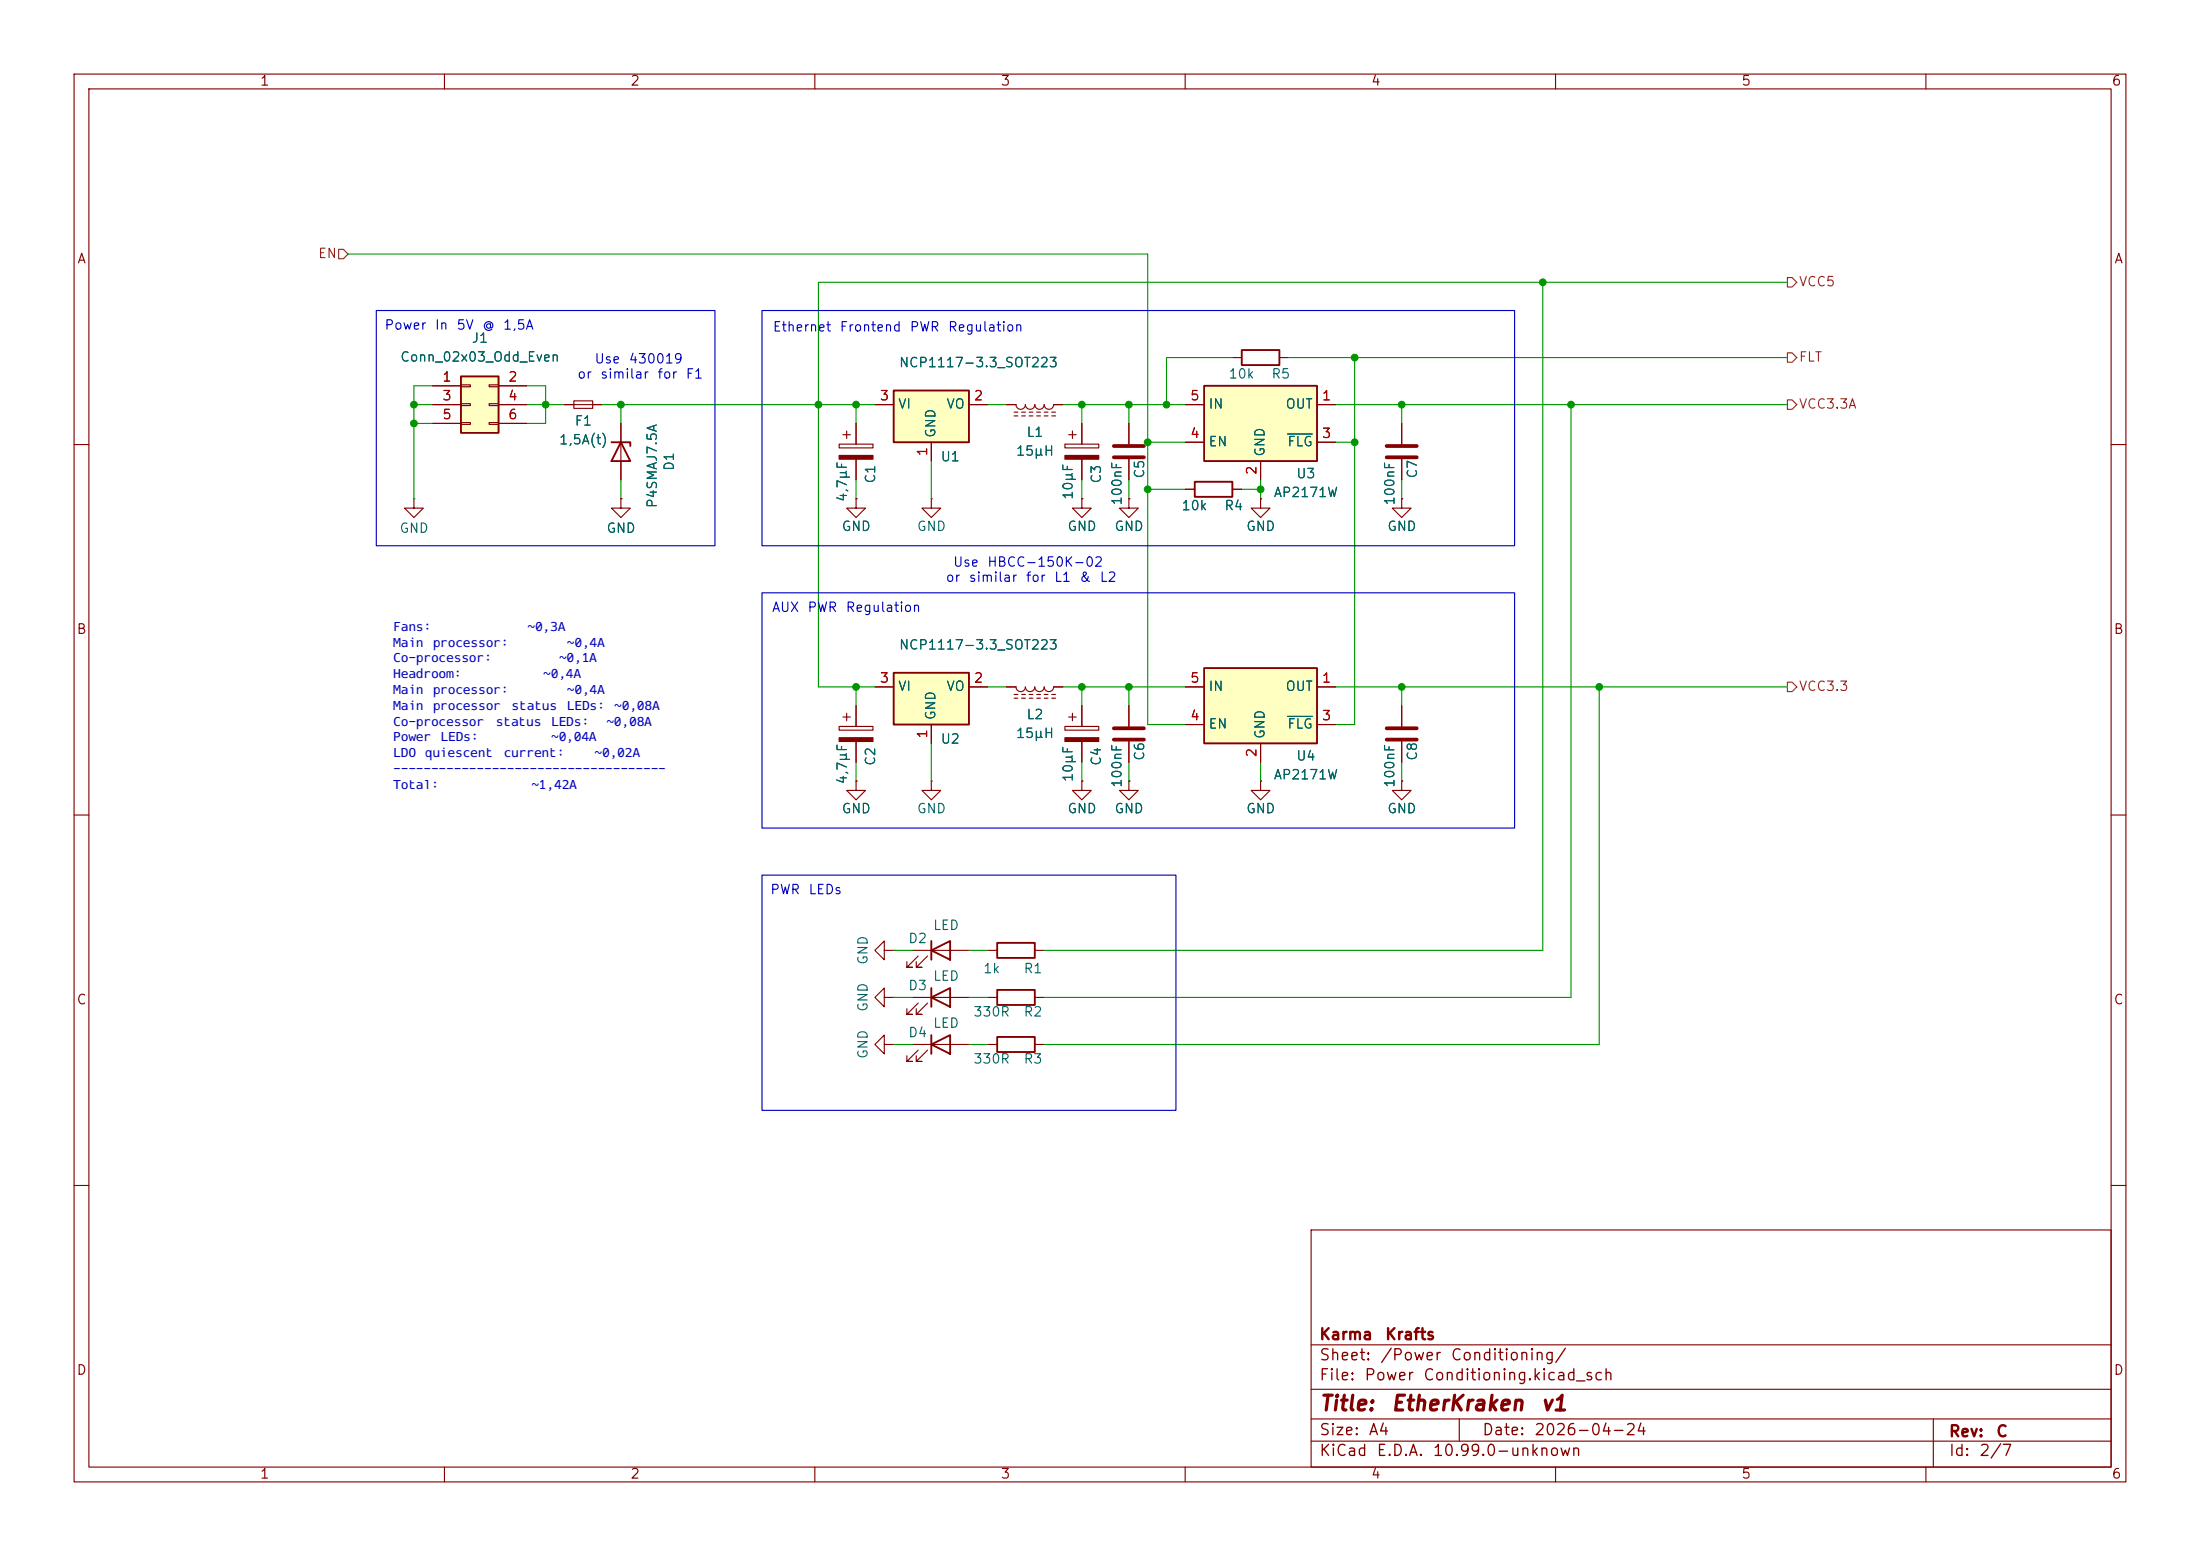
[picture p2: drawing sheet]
<svg xmlns="http://www.w3.org/2000/svg" width="297mm" height="210mm" viewBox="0 0 297 210" stroke-linecap="round" stroke-linejoin="round" font-family="sans-serif">
<g fill="none" stroke="#840000" stroke-width=".15">
<path d="M10 10h277v190h-277zM12 12h273v186h-273zM60 10v2M110 10v2M160 10v2M210 10v2M260 10v2M113.3 59.9h4.6v.6h-4.6zM113.8 58.7h1M114.3 58.2v1M115.6 57.2v2.7M143.8 59.9h4.5v.6h-4.5z"/>
<path d="M144.3 58.7h1M144.8 58.2v1M146 57.2v2.7M10 60h2M115.6 62v2.8M125.7 67.3v1.3h1.3l-1.3 1.3-1.2-1.3h1.2M125.7 67.3h.1M146 67.3v1.3h1.3l-1.3 1.3-1.2-1.3h1.2M146 67.3h.1M146 62v2.8M160 66h1.3M166.4 66h1.2"/>
<path d="M285 60h2M10 110h2M125.7 105.4v1.3h1.3l-1.3 1.3-1.2-1.3h1.2M125.7 105.4h.1M285 110h2M119.4 141v-1.3l-1.3 1.3 1.3 1.2v-1.2h1.2M120.6 141h.1M133.3 141h1.3M139.7 141h1.3M10 160h2M177 166h108v32h-108zM285 160h2"/>
<path d="M60 198v2M110 198v2M160 198v2M177 194.5h108M177 191.5h108M177 187.5h108M177 181.5h108M197 191.5v3M210 198v2M260 198v2M261 191.5v6.5"/>
</g>
<g fill="#840000" stroke="#840000" stroke-width=".15">
<path d="M113.3 61.5h4.6v.5h-4.6z"/>
<path d="M143.8 61.5h4.5v.5h-4.5z"/>
</g>
<path d="M161.3 65h5.1v2.1h-5.1zM134.6 140h5.1v2h-5.1z" fill="none" stroke="#840000" stroke-width=".25"/>
<path d="M162.6 90.2h15.2v10.1h-15.2z" fill="#ffffc2"/>
<path d="M162.6 90.2h15.2v10.1h-15.2z" fill="none" stroke="#840000" stroke-width=".25"/>
<path d="M160 92.7h2.6M160 97.8h2.6M177.8 92.7h2.5M177.8 97.8h2.5M170.2 100.3v2.6" fill="none" stroke="#840000" stroke-width=".15"/>
<path d="M173.8 96.7h3.4" fill="none" stroke="#006464" stroke-width=".15"/>
<path d="M162.6 52.1h15.2v10.1h-15.2z" fill="#ffffc2"/>
<path d="M162.6 52.1h15.2v10.1h-15.2zM167.6 47.2h5.1v2.1h-5.1zM125.7 139.7v2.5M125.7 141l2.6-1.3v2.5z" fill="none" stroke="#840000" stroke-width=".25"/>
<g fill="none" stroke="#840000" stroke-width=".15">
<path d="M160 54.6h2.6M160 59.7h2.6M166.4 48.3h1.2M172.7 48.3h1.3M177.8 54.6h2.5M177.8 59.7h2.5M115.6 67.3v1.3h1.2l-1.2 1.3-1.3-1.3h1.3M115.6 67.3h.1M170.2 62.2v2.6M189.2 67.3v1.3h1.3l-1.3 1.3-1.2-1.3h1.2M189.2 67.3h.1M113.3 98h4.6v.6h-4.6z"/>
<path d="M113.8 96.8h1M114.3 96.3v1M115.6 95.3v2.7M115.6 100.1v2.8M123.2 141h7.6M124 141.7l-1.6 1.6h.8h-.8v-.8M125.2 141.7l-1.5 1.6h.8h-.8v-.8"/>
</g>
<path d="M173.8 58.6h3.4" fill="none" stroke="#006464" stroke-width=".15"/>
<path d="M113.3 99.6h4.6v.5h-4.6z" fill="#840000" stroke="#840000" stroke-width=".15"/>
<path d="M120.6 90.8h10.2v7h-10.2z" fill="#ffffc2"/>
<path d="M120.6 90.8h10.2v7h-10.2z" fill="none" stroke="#840000" stroke-width=".25"/>
<path d="M118.1 92.7h2.5M125.7 97.8v2.5M130.8 92.7h2.5" fill="none" stroke="#840000" stroke-width=".15"/>
<path d="M120.6 52.7h10.2v7h-10.2z" fill="#ffffc2"/>
<path d="M82.5 59.7h2.6v.5M83.8 59.7l1.3 2.5h-2.6zM120.6 52.7h10.2v7h-10.2zM125.7 134.6l2.6-1.2v2.5zM125.7 128.3l2.6-1.3v2.5zM125.7 127v2.5M125.7 133.4v2.5M134.6 133.6h5.1v2h-5.1zM134.6 127.3h5.1v2h-5.1z" fill="none" stroke="#840000" stroke-width=".25"/>
<g fill="none" stroke="#840000" stroke-width=".15">
<path d="M76.2 54.6h5.1M77.5 54.1h2.5v1h-2.5zM83.8 57.2v7.6M118.1 54.6h2.5M125.7 59.7v2.5M130.8 54.6h2.5M135.9 54.6h1.3a.64 .64 0 0 0 .6 .6 .64 .64 0 0 0 .6-.6 .64 .64 0 0 0 .7 .6 .64 .64 0 0 0 .6-.6 .64 .64 0 0 0 .6 .6 .64 .64 0 0 0 .7-.6 .64 .64 0 0 0 .6 .6 .64 .64 0 0 0 .6-.6h1.3M136.9 55.6h.5M136.9 56.1h.5M137.9 55.6h.5M137.9 56.1h.5M138.9 55.6h.5"/>
<path d="M138.9 56.1h.5M140 55.6h.5M140 56.1h.5M141 55.6h.5M141 56.1h.5M142 55.6h.5M142 56.1h.5M152.4 57.2v2.7M189.2 57.2v2.7M55.9 67.3v1.3h1.2l-1.2 1.3-1.3-1.3h1.3M55.9 67.3h.1M83.8 67.3v1.3h1.3l-1.3 1.3-1.3-1.3h1.3"/>
<path d="M83.8 67.3h.1M152.4 67.3v1.3h1.3l-1.3 1.3-1.3-1.3h1.3M152.4 67.3h.1M152.4 62v2.8M170.2 67.3v1.3h1.2l-1.2 1.3-1.3-1.3h1.3M170.2 67.3h.1M189.2 62v2.8M135.9 92.7h1.3a.64 .64 0 0 0 .6 .6 .64 .64 0 0 0 .6-.6 .64 .64 0 0 0 .7 .6 .64 .64 0 0 0 .6-.6 .64 .64 0 0 0 .6 .6 .64 .64 0 0 0 .7-.6 .64 .64 0 0 0 .6 .6 .64 .64 0 0 0 .6-.6h1.3M136.9 93.7h.5M136.9 94.2h.5M137.9 93.7h.5M137.9 94.2h.5"/>
<path d="M138.9 93.7h.5M138.9 94.2h.5M140 93.7h.5M140 94.2h.5M141 93.7h.5M141 94.2h.5M142 93.7h.5M142 94.2h.5M143.8 98h4.5v.6h-4.5zM144.3 96.8h1M144.8 96.3v1M146 95.3v2.7"/>
<path d="M152.4 95.3v2.7M189.2 95.3v2.7M115.6 105.4v1.3h1.2l-1.2 1.3-1.3-1.3h1.3M115.6 105.4h.1M146 105.4v1.3h1.3l-1.3 1.3-1.2-1.3h1.2M146 105.4h.1M146 100.1v2.8M152.4 105.4v1.3h1.3l-1.3 1.3-1.3-1.3h1.3M152.4 105.4h.1M152.4 100.1v2.8M170.2 105.4v1.3h1.2l-1.2 1.3-1.3-1.3h1.3M170.2 105.4h.1"/>
<path d="M189.2 105.4v1.3h1.3l-1.3 1.3-1.2-1.3h1.2M189.2 105.4h.1M189.2 100.1v2.8M119.4 134.6v-1.2l-1.3 1.2 1.3 1.3v-1.3h1.2M119.4 128.3v-1.3l-1.3 1.3 1.3 1.2v-1.2h1.2M120.6 134.6h.1M120.6 128.3h.1M123.2 134.6h7.6M123.2 128.3h7.6M124 135.4l-1.6 1.5h.8h-.8v-.8M124 129l-1.6 1.6h.8h-.8v-.8M125.2 135.4l-1.5 1.5h.8h-.8v-.8"/>
<path d="M125.2 129l-1.5 1.6h.8h-.8v-.8M133.3 134.6h1.3M133.3 128.3h1.3M139.7 134.6h1.3M139.7 128.3h1.3"/>
</g>
<path d="M143.8 99.6h4.5v.5h-4.5z" fill="#840000" stroke="#840000" stroke-width=".15"/>
<path d="M150.4 61.7h4M150.4 60.2h4M187.2 61.7h4.1M187.2 60.2h4.1M150.4 99.8h4M150.4 98.3h4M187.2 99.8h4.1M187.2 98.3h4.1" fill="none" stroke="#840000" stroke-width=".51"/>
<path d="M62.2 50.8h5.1v7.6h-5.1z" fill="#ffffc2"/>
<path d="M62.2 50.8h5.1v7.6h-5.1z" fill="none" stroke="#840000" stroke-width=".25"/>
<g fill="none" stroke="#840000" stroke-width=".15">
<path d="M58.4 52.1h3.8M58.4 54.6h3.8M58.4 57.2h3.8M62.2 51.9h1.3v.3h-1.3zM62.2 54.5h1.3v.2h-1.3zM62.2 57h1.3v.3h-1.3zM66 51.9h1.3v.3h-1.3zM66 54.5h1.3v.2h-1.3zM66 57h1.3v.3h-1.3zM67.3 52.1h3.8M67.3 54.6h3.8M67.3 57.2h3.8"/>
<path d="M76.2 54.6h1.3M80 54.6h1.3M83.8 57.2v2.5M115.6 57.2v2.7M118.1 54.6h2.5M125.7 59.7v2.5M130.8 54.6h2.5M135.9 54.6h1.3M142.2 54.6h1.3M146 57.2v2.7M152.4 57.2v2.7M160 54.6h2.6"/>
<path d="M160 59.7h2.6M177.8 54.6h2.5M177.8 59.7h2.5M189.2 57.2v2.7M83.8 67.3h.1M83.8 62.2v2.6M115.6 67.3h.1M115.6 62v2.8M146 67.3h.1M146 62v2.8M152.4 67.3h.1M152.4 62v2.8"/>
<path d="M160 66h1.3M166.4 66h1.2M170.2 67.3h.1M170.2 62.2v2.6M189.2 67.3h.1M189.2 62v2.8M115.6 95.3v2.7M118.1 92.7h2.5M125.7 97.8v2.5M130.8 92.7h2.5M135.9 92.7h1.3M142.2 92.7h1.3"/>
<path d="M146 95.3v2.7M152.4 95.3v2.7M160 92.7h2.6M160 97.8h2.6M177.8 92.7h2.5M177.8 97.8h2.5M189.2 95.3v2.7M115.6 105.4h.1M115.6 100.1v2.8M146 105.4h.1M146 100.1v2.8M152.4 105.4h.1"/>
<path d="M152.4 100.1v2.8M170.2 105.4h.1M170.2 100.3v2.6M189.2 105.4h.1M189.2 100.1v2.8"/>
</g>
<path d="M45.7 33.7h.7l.6 .6-.6 .6h-.7zM241.3 37.5h.6l.7 .6-.7 .6h-.6zM241.3 54h.6l.7 .6-.7 .6h-.6zM241.3 47.6h.6l.7 .7-.7 .6h-.6zM241.3 92.1h.6l.7 .6-.7 .6h-.6z" fill="none" stroke="#725600" stroke-width=".15"/>
<g fill="none" stroke="#009600" stroke-width=".15">
<path d="M47 34.3h107.9v63.5h5.1M208.3 38.1v90.2h-67.3M241.3 38.1h-130.8v54.6h7.6M55.9 54.6h2.5M55.9 57.2h2.5M58.4 52.1h-2.5v15.2M71.1 54.6h5.1M71.1 52.1h2.6v5.1h-2.6M81.3 54.6h36.8M83.8 54.6v2.6M115.6 54.6v2.6M133.3 54.6h2.6"/>
<path d="M143.5 54.6h16.5M146 54.6v2.6M152.4 54.6v2.6M154.9 59.7h5.1M166.4 48.3h-8.9v6.3M174 48.3h67.3M180.3 54.6h61M180.3 59.7h2.6M182.9 48.3v49.5h-2.6M189.2 54.6v2.6M212.1 54.6v80h-71.1M83.8 64.8v2.5"/>
<path d="M115.6 64.8v2.5M125.7 62.2v5.1M146 64.8v2.5M152.4 64.8v2.5M154.9 66h5.1M167.6 66h2.6M170.2 64.8v2.5M189.2 64.8v2.5M115.6 92.7v2.6M133.3 92.7h2.6M143.5 92.7h16.5M146 92.7v2.6"/>
<path d="M152.4 92.7v2.6M180.3 92.7h61M189.2 92.7v2.6M215.9 92.7v48.3h-74.9M115.6 102.9v2.5M125.7 100.3v5.1M146 102.9v2.5M152.4 102.9v2.5M170.2 102.9v2.5M189.2 102.9v2.5M120.6 128.3h2.6M120.6 134.6h2.6"/>
<path d="M130.8 128.3h2.5M130.8 134.6h2.5M120.6 141h2.6M130.8 141h2.5"/>
</g>
<path d="M50.8 41.9h45.7v31.8h-45.7zM102.9 41.9h101.6v31.8h-101.6zM102.9 80h101.6v31.8h-101.6zM102.9 118.1h55.8v31.8h-55.8z" fill="none" stroke="#0000c2" stroke-width=".15"/>
<path d="M173.8 58.6h3.4M173.8 96.7h3.4" fill="none" stroke="#006464" stroke-width=".15"/>
<g fill="#009600" stroke="#009600" stroke-width=".14">
<circle cx="55.9" cy="57.2" r=".46"/>
<circle cx="83.8" cy="54.6" r=".46"/>
<circle cx="110.5" cy="54.6" r=".46"/>
<circle cx="55.9" cy="54.6" r=".46"/>
<circle cx="73.7" cy="54.6" r=".46"/>
<circle cx="115.6" cy="92.7" r=".46"/>
<circle cx="115.6" cy="54.6" r=".46"/>
<circle cx="146" cy="92.7" r=".46"/>
<circle cx="146" cy="54.6" r=".46"/>
<circle cx="152.4" cy="54.6" r=".46"/>
<circle cx="152.4" cy="92.7" r=".46"/>
<circle cx="182.9" cy="48.3" r=".46"/>
<circle cx="170.2" cy="66" r=".46"/>
<circle cx="154.9" cy="59.7" r=".46"/>
<circle cx="154.9" cy="66" r=".46"/>
<circle cx="157.5" cy="54.6" r=".46"/>
<circle cx="212.1" cy="54.6" r=".46"/>
<circle cx="182.9" cy="59.7" r=".46"/>
<circle cx="215.9" cy="92.7" r=".46"/>
<circle cx="189.2" cy="54.6" r=".46"/>
<circle cx="189.2" cy="92.7" r=".46"/>
<circle cx="208.3" cy="38.1" r=".46"/>
</g>
<g font-size="2" fill="#840000">
<text x="178" y="190.9">Title:</text>
<text x="187.7" y="190.9">EtherKraken</text>
<text x="207.9" y="190.9">v1</text>
</g>
<g font-size="1.8" fill="#0000c2">
<text x="53.1" y="85.1">Fans:</text>
<text x="53.1" y="87.3">Main</text>
<text x="53.1" y="89.4">Co-processor:</text>
<text x="58.4" y="87.3">processor:</text>
<text x="71.2" y="85.1">~0,3A</text>
<text x="75.5" y="89.4">~0,1A</text>
<text x="76.5" y="87.3">~0,4A</text>
<text x="53.1" y="91.5">Headroom:</text>
<text x="53.1" y="93.7">Main</text>
<text x="53.1" y="95.8">Main</text>
<text x="58.4" y="93.7">processor:</text>
<text x="58.4" y="95.8">processor</text>
<text x="69.1" y="95.8">status</text>
<text x="73.3" y="91.5">~0,4A</text>
<text x="76.5" y="93.7">~0,4A</text>
<text x="76.5" y="95.8">LEDs:</text>
<text x="82.9" y="95.8">~0,08A</text>
<text x="53.1" y="97.9">Co-processor</text>
<text x="53.1" y="100.1">Power</text>
<text x="59.5" y="100.1">LEDs:</text>
<text x="66.9" y="97.9">status</text>
<text x="74.4" y="97.9">LEDs:</text>
<text x="74.4" y="100.1">~0,04A</text>
<text x="81.9" y="97.9">~0,08A</text>
<text x="53.1" y="102.2">LDO quiescent</text>
<text x="53.1" y="104.3">------------------------------------</text>
<text x="53.1" y="106.5">Total:</text>
<text x="68" y="102.2">current:</text>
<text x="71.7" y="106.5">~1,42A</text>
<text x="80.3" y="102.2">~0,02A</text>
</g>
<g font-size="1.5" fill="#840000">
<text x="178" y="184">Sheet:</text>
<text x="178" y="181.2">Karma</text>
<text x="186.2" y="184">/Power</text>
<text x="186.9" y="181.2">Krafts</text>
<text x="195.7" y="184">Conditioning/</text>
<text x="178" y="186.7">File:</text>
<text x="184.1" y="186.7">Power</text>
<text x="192" y="186.7">Conditioning.kicad_sch</text>
<text x="178" y="196.9">KiCad</text>
<text x="178" y="194.1">Size:</text>
<text x="184.7" y="194.1">A4</text>
<text x="185.7" y="196.9">E.D.A.</text>
<text x="193.3" y="196.9">10.99.0-unknown</text>
<text x="200" y="194.1">Date:</text>
<text x="207" y="194.1">2026-04-24</text>
<text x="263" y="194.3">Rev:</text>
<text x="263" y="196.9">Id:</text>
<text x="267.1" y="196.9">2/7</text>
<text x="269.4" y="194.3">C</text>
</g>
<g font-size="1.3" fill="#840000">
<text x="35" y="11.9">1</text>
<text x="85" y="11.9">2</text>
<text x="135" y="11.9">3</text>
<text x="185" y="11.9">4</text>
<text x="235" y="11.9">5</text>
<text x="285" y="11.9">6</text>
<text x="10.3" y="35.9">A</text>
<text x="285.3" y="35.9">A</text>
<text x="10.3" y="85.9">B</text>
<text x="285.3" y="85.9">B</text>
<text x="10.3" y="135.9">C</text>
<text x="285.3" y="135.9">C</text>
<text x="10.3" y="185.9">D</text>
<text x="285.3" y="185.9">D</text>
<text x="35" y="199.9">1</text>
<text x="85" y="199.9">2</text>
<text x="135" y="199.9">3</text>
<text x="185" y="199.9">4</text>
<text x="235" y="199.9">5</text>
<text x="285" y="199.9">6</text>
</g>
<g font-size="1.3" fill="#725600">
<text x="42.8" y="35.2">EN</text>
<text x="242.8" y="39">VCC5</text>
<text x="242.8" y="49.1">FLT</text>
<text x="242.8" y="55.5">VCC3.3A</text>
<text x="242.8" y="93.6">VCC3.3</text>
</g>
<g font-size="1.3" fill="#0000c2">
<text x="51.8" y="44.8">Power</text>
<text x="58.6" y="44.8">In</text>
<text x="61.5" y="44.8">5V</text>
<text x="65" y="44.8">@</text>
<text x="67.8" y="44.8">1,5A</text>
<text x="104.2" y="45.1">Ethernet</text>
<text x="113.3" y="45.1">Frontend</text>
<text x="122.7" y="45.1">PWR</text>
<text x="127.9" y="45.1">Regulation</text>
<text x="77.8" y="51.4">or</text>
<text x="80.2" y="49.4">Use</text>
<text x="80.9" y="51.4">similar</text>
<text x="84.8" y="49.4">430019</text>
<text x="88.6" y="51.4">for</text>
<text x="92.5" y="51.4">F1</text>
<text x="128.6" y="76.8">Use</text>
<text x="133.2" y="76.8">HBCC-150K-02</text>
<text x="104.1" y="82.9">AUX</text>
<text x="108.9" y="82.9">PWR</text>
<text x="114.1" y="82.9">Regulation</text>
<text x="127.6" y="78.9">or</text>
<text x="130.7" y="78.9">similar</text>
<text x="138.4" y="78.9">for</text>
<text x="142.2" y="78.9">L1</text>
<text x="145.6" y="78.9">&amp;</text>
<text x="148.4" y="78.9">L2</text>
<text x="103.9" y="121">PWR</text>
<text x="109.1" y="121">LEDs</text>
</g>
<g font-size="1.3" fill="#006464">
<text x="63.6" y="46.6">J1</text>
<text x="53.9" y="49.1">Conn_02x03_Odd_Even</text>
<text x="121.3" y="49.9">NCP1117-3.3_SOT223</text>
<text x="165.8" y="51.4">10k</text>
<text x="171.6" y="51.4">R5</text>
<text x="77.5" y="57.8">F1</text>
<text x="121.2" y="55.5">VI</text>
<text x="126.6" y="59.2" transform="rotate(-90 126.6 59.2)">GND</text>
<text x="127.7" y="55.5">VO</text>
<text x="138.5" y="59.3">L1</text>
<text x="163.1" y="55.5">IN</text>
<text x="173.5" y="55.5">OUT</text>
<text x="75.4" y="60.3">1,5A(t)</text>
<text x="91.3" y="63.7" transform="rotate(-90 91.3 63.7)">D1</text>
<text x="118.5" y="65.3" transform="rotate(-90 118.5 65.3)">C1</text>
<text x="126.9" y="62.6">U1</text>
<text x="137.1" y="61.8">15µH</text>
<text x="148.9" y="65.3" transform="rotate(-90 148.9 65.3)">C3</text>
<text x="154.8" y="64.7" transform="rotate(-90 154.8 64.7)">C5</text>
<text x="163.1" y="60.6">EN</text>
<text x="171" y="61.7" transform="rotate(-90 171 61.7)">GND</text>
<text x="173.7" y="60.6">FLG</text>
<text x="174.9" y="64.9">U3</text>
<text x="191.6" y="64.7" transform="rotate(-90 191.6 64.7)">C7</text>
<text x="89" y="68.7" transform="rotate(-90 89 68.7)">P4SMAJ7.5A</text>
<text x="113.5" y="72">GND</text>
<text x="114.7" y="67.8" transform="rotate(-90 114.7 67.8)">4,7µF</text>
<text x="123.7" y="72">GND</text>
<text x="144" y="72">GND</text>
<text x="145.1" y="67.5" transform="rotate(-90 145.1 67.5)">10µF</text>
<text x="150.4" y="72">GND</text>
<text x="151.7" y="68.3" transform="rotate(-90 151.7 68.3)">100nF</text>
<text x="159.4" y="69.2">10k</text>
<text x="165.2" y="69.2">R4</text>
<text x="168.1" y="72">GND</text>
<text x="171.9" y="67.4">AP2171W</text>
<text x="187.2" y="72">GND</text>
<text x="188.6" y="68.3" transform="rotate(-90 188.6 68.3)">100nF</text>
<text x="53.8" y="72.2">GND</text>
<text x="81.8" y="72.2">GND</text>
<text x="121.3" y="88">NCP1117-3.3_SOT223</text>
<text x="121.2" y="93.6">VI</text>
<text x="127.7" y="93.6">VO</text>
<text x="163.1" y="93.6">IN</text>
<text x="173.5" y="93.6">OUT</text>
<text x="126.6" y="97.3" transform="rotate(-90 126.6 97.3)">GND</text>
<text x="126.9" y="100.7">U2</text>
<text x="137.1" y="99.9">15µH</text>
<text x="138.5" y="97.4">L2</text>
<text x="163.1" y="98.7">EN</text>
<text x="171" y="99.8" transform="rotate(-90 171 99.8)">GND</text>
<text x="173.7" y="98.7">FLG</text>
<text x="114.7" y="105.9" transform="rotate(-90 114.7 105.9)">4,7µF</text>
<text x="118.5" y="103.4" transform="rotate(-90 118.5 103.4)">C2</text>
<text x="145.1" y="105.6" transform="rotate(-90 145.1 105.6)">10µF</text>
<text x="148.9" y="103.4" transform="rotate(-90 148.9 103.4)">C4</text>
<text x="151.7" y="106.4" transform="rotate(-90 151.7 106.4)">100nF</text>
<text x="154.8" y="102.8" transform="rotate(-90 154.8 102.8)">C6</text>
<text x="171.9" y="105.5">AP2171W</text>
<text x="174.9" y="103">U4</text>
<text x="188.6" y="106.4" transform="rotate(-90 188.6 106.4)">100nF</text>
<text x="191.6" y="102.8" transform="rotate(-90 191.6 102.8)">C8</text>
<text x="113.5" y="110.1">GND</text>
<text x="123.7" y="110.1">GND</text>
<text x="144" y="110.1">GND</text>
<text x="150.4" y="110.1">GND</text>
<text x="168.1" y="110.1">GND</text>
<text x="187.2" y="110.1">GND</text>
<text x="125.9" y="125.8">LED</text>
<text x="117.4" y="130.3" transform="rotate(-90 117.4 130.3)">GND</text>
<text x="122.5" y="127.6">D2</text>
<text x="132.6" y="131.7">1k</text>
<text x="138.1" y="131.7">R1</text>
<text x="117.4" y="136.7" transform="rotate(-90 117.4 136.7)">GND</text>
<text x="122.5" y="134">D3</text>
<text x="125.9" y="132.7">LED</text>
<text x="131.3" y="137.5">330R</text>
<text x="138.1" y="137.5">R2</text>
<text x="117.4" y="143" transform="rotate(-90 117.4 143)">GND</text>
<text x="122.5" y="140.3">D4</text>
<text x="125.9" y="139">LED</text>
<text x="131.3" y="143.9">330R</text>
<text x="138.1" y="143.9">R3</text>
</g>
<g font-size="1.3" fill="#a90000">
<text x="59.6" y="51.8">1</text>
<text x="68.5" y="51.8">2</text>
<text x="59.6" y="54.4">3</text>
<text x="59.6" y="56.9">5</text>
<text x="68.5" y="54.4">4</text>
<text x="68.5" y="56.9">6</text>
<text x="118.7" y="54.4">3</text>
<text x="131.4" y="54.4">2</text>
<text x="160.6" y="59.4">4</text>
<text x="160.6" y="54.4">5</text>
<text x="178.4" y="54.4">1</text>
<text x="178.4" y="59.4">3</text>
<text x="125.5" y="61.7" transform="rotate(-90 125.5 61.7)">1</text>
<text x="169.9" y="64.2" transform="rotate(-90 169.9 64.2)">2</text>
<text x="118.7" y="92.5">3</text>
<text x="131.4" y="92.5">2</text>
<text x="160.6" y="92.5">5</text>
<text x="178.4" y="92.5">1</text>
<text x="125.5" y="99.8" transform="rotate(-90 125.5 99.8)">1</text>
<text x="160.6" y="97.5">4</text>
<text x="178.4" y="97.5">3</text>
<text x="169.9" y="102.3" transform="rotate(-90 169.9 102.3)">2</text>
</g>
</svg>
